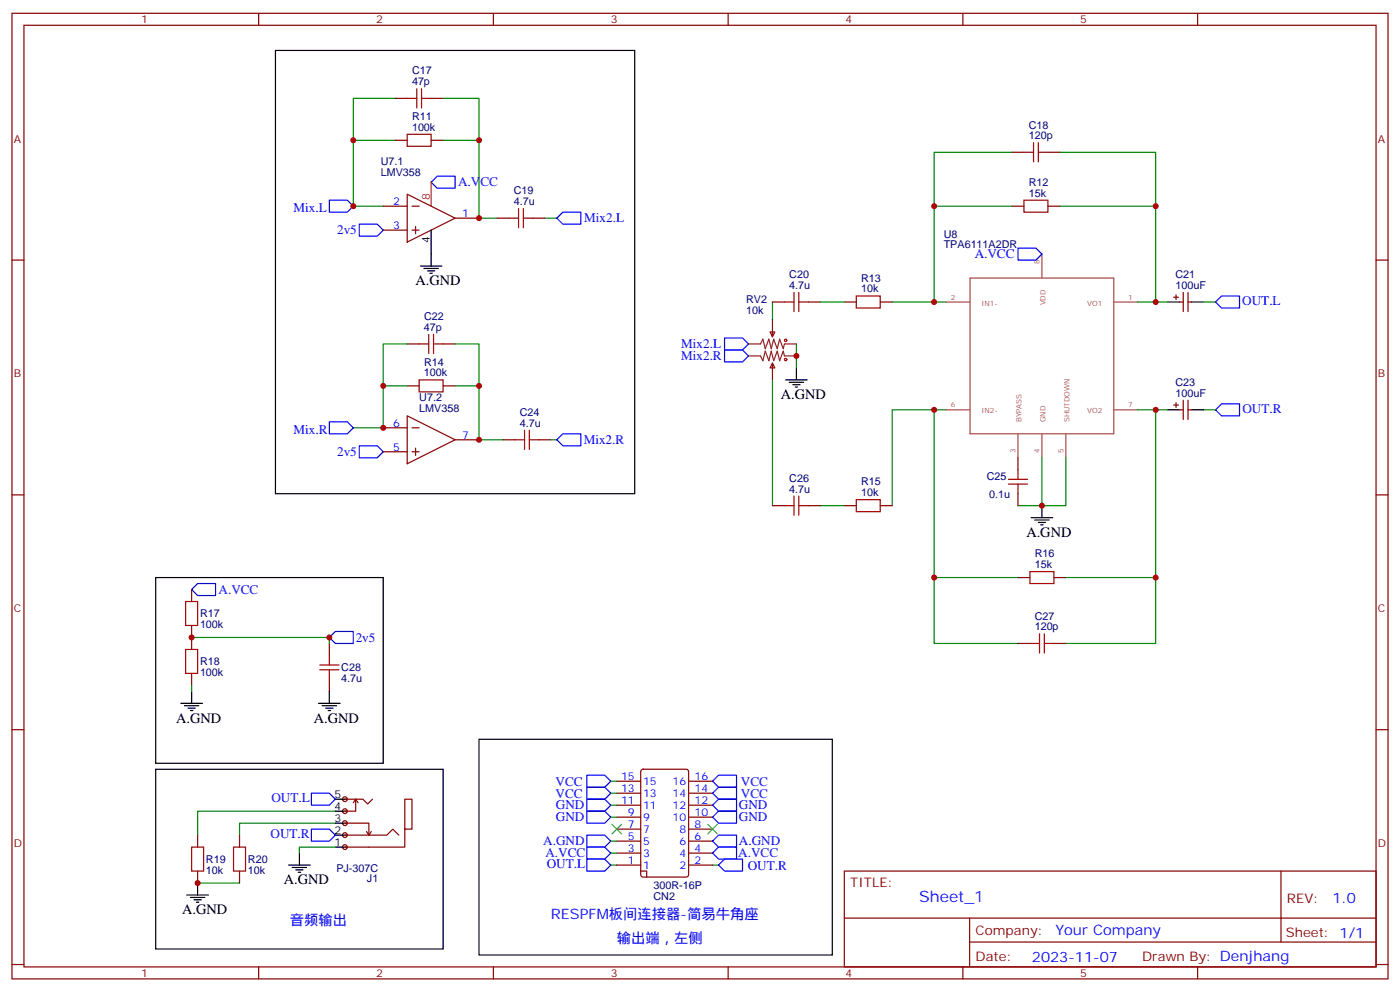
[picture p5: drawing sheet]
<svg xmlns="http://www.w3.org/2000/svg" width="412mm" height="292mm" viewBox="0 0 412 292" stroke-linecap="round" stroke-linejoin="round" font-family="sans-serif">
<g fill="none" stroke="#870000" stroke-width=".35">
<path d="M3.5 3.9h405.4v284.4h-405.4zM7.1 7.4h398.2v277.3h-398.2zM76.2 3.9v3.5M145.3 3.9v3.5M214.5 3.9v3.5M283.6 3.9v3.5M352.8 3.9v3.5M3.5 76.6h3.6M405.3 76.6h3.6M3.5 145.7h3.6M405.3 145.7h3.6M3.5 214.9h3.6"/>
<path d="M405.3 214.9h3.6M58.2 245.9v3.5M58.2 256.5v3.5M70.6 245.9v3.5M70.6 256.5v3.5M248.7 256.5h156.6v28.2h-156.6zM377.3 256.5v20.9M248.7 270.4h156.5M285.6 277.4h119.6M285.6 270.4v14.1M3.5 284h3.6M76.2 284.7v3.6"/>
<path d="M145.3 284.7v3.6M214.5 284.7v3.6M283.6 284.7v3.6M352.8 284.7v3.6M405.3 284h3.6"/>
</g>
<path d="M45.9 226.5h84.6v52.9h-84.6zM55 263.6h6.4M56.1 264.3h4.2M57.1 265h2.2M57.9 265.7h.7M58.2 260v3.6" fill="none" stroke="#000" stroke-width=".35"/>
<path d="M98.8 238.9h-40.6v7M98.8 242.4h-28.2v3.5" fill="none" stroke="#008700" stroke-width=".35"/>
<path d="M56.4 249.4h3.6v7.1h-3.6zM68.8 249.4h3.5v7.1h-3.5z" fill="none" stroke="#a10000" stroke-width=".35"/>
<g fill="#f0f0f0" stroke="#870000" stroke-width=".35">
<circle cx="101.6" cy="235.3" r=".71"/>
<circle cx="101.6" cy="238.9" r=".71"/>
<circle cx="101.6" cy="242.4" r=".71"/>
<circle cx="101.6" cy="245.9" r=".71"/>
<circle cx="101.6" cy="249.4" r=".71"/>
</g>
<g fill="none" stroke="#000" stroke-width=".35">
<path d="M81.1 14.9h105.9v130.5h-105.9zM123.8 78.4h6.4M124.9 79.1h4.2M125.9 79.8h2.2M127 67.8v10.6M126.6 80.5h.8M344 88.9h3.5M351 88.9h3.5M231.4 111.9h6.4M232.5 112.6h4.2M233.5 113.3h2.2M234.2 114h.7"/>
<path d="M234.6 108.3v3.6M344 120.7h3.5M351 120.7h3.5M303.7 152.4h6.4M304.8 153.1h4.2M305.9 153.8h2.1M306.6 154.6h.7M306.9 148.9v3.5M45.9 170.1h67v54.7h-67zM53.3 207.1h6.3M54.3 207.8h4.3M55.4 208.5h2.1"/>
<path d="M56.1 209.2h.7M56.4 203.6v3.5M93.8 207.1h6.4M94.9 207.8h4.2M96 208.5h2.1M96.7 209.2h.7M97 203.6v3.5M141.1 217.7h104.1v63.5h-104.1zM98.8 238.9h3.5M98.8 235.3h3.5M85 254.7h6.4M86.1 255.4h4.2"/>
<path d="M87.1 256.2h2.2M87.8 256.9h.7M88.2 251.2v3.5M98.8 249.4h3.5M98.8 245.9h3.5M98.8 242.4h3.5"/>
</g>
<g fill="none" stroke="#870000" stroke-width=".35">
<path d="M116.4 29h3.5M127 29h3.5M116.4 41.3h3.5M119.9 57.2l14.2 7-14.2 7.1zM127 41.3h3.5M298.1 44.8h3.5M308.7 44.8h3.5M112.9 60.7h7M112.9 67.8h7M121.4 60.7h2.1M121.4 67.8h2.1M122.4 66.7v2.1"/>
<path d="M134.1 64.2h7M146.4 64.2h3.5M157 64.2h3.5M298.1 60.7h3.5M308.7 60.7h3.5M226.8 97.8h1.4l-.7 1.4zM227.5 88.9h3.6M227.5 94.2v5M238.1 88.9h3.6M248.7 88.9h3.5M259.3 88.9h3.5M345.7 87.5h1.4"/>
<path d="M346.4 86.8v1.4M347.5 88.9h1M348.5 86.1v5.7M350 88.9h1M350 86.1v5.7M119.9 113.6h3.6M119.9 101.3h3.6M130.5 113.6h3.6M130.5 101.3h3.6M227.5 106.9l.7 1.4h-1.4zM227.5 106.9v5M345.7 119.3h1.4"/>
<path d="M346.4 118.6v1.4M348.5 117.9v5.6M350 117.9v5.6M112.9 126h7M112.9 133h7M119.9 122.4l14.2 7.1-14.2 7.1zM121.4 126h2.1M121.4 133h2.1M122.4 132v2.1M134.1 129.5h7M148.2 129.5h3.5M158.7 129.5h3.6"/>
<path d="M299.9 134.8v3.5M347.5 120.7h1M350 120.7h1M227.5 148.9h3.6M238.1 148.9h3.6M248.7 148.9h3.5M259.3 148.9h3.5M299.9 145.4v3.5M56.4 173.6v3.5M299.9 170.1h3.5M310.4 170.1h3.6M56.4 184.2v7"/>
<path d="M56.4 198.3v3.5M97 189.5v3.5M299.9 189.5h3.5M310.4 189.5h3.6M97 200.1v3.5M101.6 235.3h5.3l1.4 1.4 1.4-1.4M104.8 235.3v3.6h-3.2M104.8 235.3l.7 1.1M104.8 235.3l-.7 1.1M181.7 237.1h7M181.7 233.6h7M181.7 230h7"/>
<path d="M189 226.7l.4-.2h12.7l.7 .4v30.7l-.4 .6-13 .1-.6-.5-.1-30.6zM202.8 237.1h7.1M202.8 233.6h7.1M202.8 230h7.1M101.6 245.9h12.3l1.8-1.7 1.8 1.7M101.6 242.4h7.1v3.5M107.9 244.9l.8 1M109.4 244.9l-.7 1M119.2 244.2v-8.9h2.2v8.9h-2.2v5.2h-17.6M181.7 254.7h7M181.7 251.2h7M181.7 247.7h7"/>
<path d="M181.7 244.2h7M181.7 240.6h7M188.7 256.5h1.8v1.8M202.8 254.7h7.1M202.8 251.2h7.1M202.8 247.7h7.1M202.8 244.2h7.1M202.8 240.6h7.1"/>
</g>
<g fill="none" stroke="#00f" stroke-width=".35">
<path d="M97 58.9h5.3l1.8 1.8-1.8 1.8h-5.3zM127 53.7l1.8-1.8h5.3v3.5h-5.3zM105.8 66h5.3l1.8 1.8-1.8 1.7h-5.3zM165.8 62.5h5.3v3.5h-5.3l-1.8-1.8zM299.9 73.1h5.3l1.7 1.7-1.7 1.8h-5.3zM213.4 99.5h5.3l1.8 1.8-1.8 1.7h-5.3zM358.1 88.9l1.7-1.7h5.3v3.5h-5.3zM213.4 103h5.3l1.8 1.8-1.8 1.8h-5.3zM97 124.2h5.3l1.8 1.8-1.8 1.7h-5.3zM105.8 131.3h5.3l1.8 1.7-1.8 1.8h-5.3zM165.8 127.7h5.3v3.6h-5.3l-1.8-1.8zM358.1 120.7l1.7-1.8h5.3v3.5h-5.3z"/>
<path d="M56.4 173.6l1.8-1.8h5.3v3.6h-5.3zM98.8 185.9h5.3v3.6h-5.3l-1.8-1.8zM91.7 233.6h5.3l1.8 1.7-1.8 1.8h-5.3zM172.9 231.8h5.3l1.7 1.8-1.7 1.7h-5.3zM172.9 228.3h5.3l1.7 1.7-1.7 1.8h-5.3zM172.9 238.9h5.3l1.7 1.7-1.7 1.8h-5.3zM172.9 235.3h5.3l1.7 1.8-1.7 1.8h-5.3zM211.7 228.3h5.3v3.5h-5.3l-1.8-1.8zM211.7 231.8h5.3v3.5h-5.3l-1.8-1.7zM211.7 235.3h5.3v3.6h-5.3l-1.8-1.8zM211.7 238.9h5.3v3.5h-5.3l-1.8-1.8zM91.7 244.2h5.3l1.8 1.7-1.8 1.8h-5.3z"/>
<path d="M172.9 249.4h5.3l1.7 1.8-1.7 1.8h-5.3zM172.9 245.9h5.3l1.7 1.8-1.7 1.7h-5.3zM172.9 253h5.3l1.7 1.7-1.7 1.8h-5.3zM209.9 251.2l1.8-1.8h5.3v3.6h-5.3zM211.7 245.9h5.3v3.5h-5.3l-1.8-1.7zM211.7 254.7l1.7-1.7h5.3v3.5h-5.3z"/>
</g>
<g fill="none" stroke="#008700" stroke-width=".35">
<path d="M116.4 29h-12.3v12.3M130.5 29h10.6v12.3M116.4 41.3h-12.3v19.4h8.8M130.5 41.3h10.6v22.9h5.3M298.1 44.8h-22.9v15.9M312.2 44.8h28.2v15.9M160.5 64.2h3.5M298.1 60.7h-22.9v28.2M312.2 60.7h28.2v28.2h-5.3M227.5 88.9v5.3M241.7 88.9h7M262.8 88.9h15.9"/>
<path d="M340.4 88.9h3.6M354.5 88.9h3.6M112.9 113.6h7M119.9 101.3h-7v24.7h-8.8M134.1 113.6h7v15.9h7.1M134.1 101.3h7v12.3M227.5 111.9v37M234.6 101.3v7M162.3 129.5h1.7M275.2 120.7v49.4h24.7M278.7 120.7h-15.9v28.2M306.9 134.8v14.1h-7"/>
<path d="M314 134.8v14.1h-7.1M335.1 120.7h5.3v49.4h-26.4M340.4 120.7h3.6M354.5 120.7h3.6M241.7 148.9h7M275.2 170.1v19.4h24.7M340.4 170.1v19.4h-26.4M56.4 187.7h40.6v1.8M56.4 201.8v1.8M179.9 237.1h1.8M179.9 233.6h1.8M179.9 230h1.8"/>
<path d="M98.8 249.4h-10.6v1.8M179.9 254.7h1.8M179.9 251.2h1.8M179.9 247.7h1.8M179.9 240.6h1.8M209.9 254.7h1.8M58.2 260h12.4"/>
</g>
<g fill="none" stroke="#a10000" stroke-width=".35">
<path d="M119.9 39.5h7.1v3.6h-7.1zM119.9 29h2.9M122.8 26.1v5.7M124.2 29h2.8M124.2 26.1v5.7M301.6 58.9h7.1v3.6h-7.1zM301.6 44.8h2.8M304.4 42v5.7M305.9 44.8h2.8M305.9 42v5.7M149.9 64.2h2.9M152.8 61.4v5.7"/>
<path d="M154.2 64.2h2.8M154.2 61.4v5.7M126.3 98.5v5.6M127.7 98.5v5.6M231.1 88.9h2.8M233.9 86.1v5.7M235.3 88.9h2.8M235.3 86.1v5.7M252.2 87.2h7.1v3.5h-7.1zM123.5 111.9h7v3.5h-7zM123.5 101.3h2.8M127.7 101.3h2.8"/>
<path d="M151.7 129.5h2.8M154.5 126.7v5.6M155.9 129.5h2.8M155.9 126.7v5.6M299.9 138.3v2.8M231.1 148.9h2.8M233.9 146.1v5.6M235.3 146.1v5.6M235.3 148.9h2.8M252.2 147.1h7.1v3.6h-7.1zM297 142.6h5.7M297 141.1h5.7"/>
<path d="M299.9 142.6v2.8M54.7 177.1h3.5v7.1h-3.5zM303.4 168.3h7v3.5h-7zM54.7 191.2h3.5v7.1h-3.5zM94.2 197.2h5.6M94.2 195.8h5.6M97 193v2.8M97 197.2v2.9M303.4 189.5h2.8M306.2 186.7v5.6M307.6 189.5h2.8M307.6 186.7v5.6"/>
<circle cx="231.4" cy="105.9" r=".35"/>
<circle cx="231.4" cy="100.2" r=".35"/>
</g>
<path d="M220.5 101.3h3.5l.7-1.4 .7 2.8 1.1-2.8 .7 2.8 .7-2.8 1.1 2.8 .7-2.8 1 2.8 .4-1.4h3.5M220.5 104.8h3.5l.7 1.4 .7-2.8 1.1 2.8 .7-2.8 .7 2.8 1.1-2.8 .7 2.8 1-2.8 .4 1.4h3.5" fill="none" stroke="#8c2424" stroke-width=".35"/>
<path d="M180.3 242.7l2.8 2.9M183.1 242.7l-2.8 2.9M208.5 242.7l2.8 2.9M211.3 242.7l-2.8 2.9" fill="none" stroke="#3c3" stroke-width=".35"/>
<path d="M306.9 74.8v7M278.7 88.9h6.9M285.8 81.9h42.3v45.8h-42.3zM328.2 88.9h6.9M278.7 120.7h6.9M299.9 127.9v6.9M306.9 127.9v6.9M314 127.9v6.9M328.2 120.7h6.9" fill="none" stroke="#a64a4a" stroke-width=".35"/>
<path d="M127 53.7v7" fill="none" stroke="#f00" stroke-width=".35"/>
<g fill="#c00">
<circle cx="58.2" cy="260" r=".88"/>
<circle cx="234.6" cy="104.8" r=".88"/>
<circle cx="141.1" cy="113.6" r=".88"/>
<circle cx="104.1" cy="41.3" r=".88"/>
<circle cx="141.1" cy="41.3" r=".88"/>
<circle cx="104.1" cy="60.7" r=".88"/>
<circle cx="112.9" cy="113.6" r=".88"/>
<circle cx="275.2" cy="120.7" r=".88"/>
<circle cx="275.2" cy="88.9" r=".88"/>
<circle cx="340.4" cy="60.7" r=".88"/>
<circle cx="275.2" cy="60.7" r=".88"/>
<circle cx="340.4" cy="170.1" r=".88"/>
<circle cx="275.2" cy="170.1" r=".88"/>
<circle cx="306.9" cy="148.9" r=".88"/>
<circle cx="340.4" cy="120.7" r=".88"/>
<circle cx="340.4" cy="88.9" r=".88"/>
<circle cx="56.4" cy="187.7" r=".88"/>
<circle cx="97" cy="187.7" r=".88"/>
<circle cx="141.1" cy="64.2" r=".88"/>
<circle cx="112.9" cy="126" r=".88"/>
<circle cx="141.1" cy="129.5" r=".88"/>
</g>
<text font-size="4.6" fill="#00f" x="270.8" y="265.5">Sheet_1</text>
<g font-size="4.2">
<text x="122.4" y="84">A.GND</text>
<text x="230" y="117.5">A.GND</text>
<text x="302.3" y="158.1">A.GND</text>
<text x="51.9" y="212.8">A.GND</text>
<text x="92.4" y="212.8">A.GND</text>
<text x="83.6" y="260.4">A.GND</text>
<text x="53.6" y="269.2">A.GND</text>
</g>
<g font-size="4.2" fill="#00f">
<text x="392.5" y="265.8">1.0</text>
<text x="85.4" y="272.4">音频输出</text>
<text x="162.3" y="270.6">RESPFM板间连接器-简易牛角座</text>
<text x="310.9" y="275.3">Your Company</text>
<text x="181.7" y="277.7">输出端，左侧</text>
<text x="304" y="283.1">2023-11-07</text>
</g>
<g font-size="3.9" fill="#00f">
<text x="134.9" y="54.9">A.VCC</text>
<text x="86.4" y="62.5">Mix.L</text>
<text x="172.1" y="65.5">Mix2.L</text>
<text x="99.3" y="69">2v5</text>
<text x="287.1" y="76.1">A.VCC</text>
<text x="365.9" y="89.8">OUT.L</text>
<text x="200.6" y="106">Mix2.R</text>
<text x="200.7" y="102.5">Mix2.L</text>
<text x="366" y="121.5">OUT.R</text>
<text x="86.4" y="127.7">Mix.R</text>
<text x="171.9" y="130.7">Mix2.R</text>
<text x="99.3" y="134.3">2v5</text>
<text x="64.4" y="174.8">A.VCC</text>
<text x="104.8" y="189">2v5</text>
<text x="163.6" y="231.3">VCC</text>
<text x="218.3" y="231.3">VCC</text>
<text x="79.9" y="236.2">OUT.L</text>
<text x="163.6" y="234.8">VCC</text>
<text x="163.8" y="238.4">GND</text>
<text x="217.7" y="238.4">GND</text>
<text x="218.3" y="234.8">VCC</text>
<text x="163.8" y="241.9">GND</text>
<text x="217.7" y="241.9">GND</text>
<text x="79.7" y="246.7">OUT.R</text>
<text x="160" y="248.9">A.GND</text>
<text x="217.7" y="248.9">A.GND</text>
<text x="160.7" y="252.5">A.VCC</text>
<text x="161.1" y="255.6">OUT.L</text>
<text x="217.5" y="252.5">A.VCC</text>
<text x="220.3" y="256">OUT.R</text>
</g>
<g font-size="3.9" fill="#800">
<text x="250.5" y="261.1">TITLE:</text>
<text x="379.1" y="265.8">REV:</text>
<text x="287.4" y="275.3">Company:</text>
<text x="378.7" y="275.9">Sheet: 1/1</text>
<text x="287.4" y="283">Date:</text>
<text x="336.4" y="283.1">Drawn By: Denjhang</text>
</g>
<g font-size="3.2" fill="#800">
<text x="41.6" y="6.9">1</text>
<text x="110.8" y="6.9">2</text>
<text x="179.9" y="6.9">3</text>
<text x="249.1" y="6.9">4</text>
<text x="318.2" y="6.9">5</text>
<text x="4.1" y="42">A</text>
<text x="405.9" y="42">A</text>
<text x="4.1" y="111.2">B</text>
<text x="405.9" y="111.2">B</text>
<text x="4.1" y="180.3">C</text>
<text x="405.9" y="180.3">C</text>
<text x="4.1" y="249.4">D</text>
<text x="405.9" y="249.4">D</text>
<text x="41.6" y="287.7">1</text>
<text x="110.8" y="287.7">2</text>
<text x="179.9" y="287.7">3</text>
<text x="249.1" y="287.7">4</text>
<text x="318.2" y="287.7">5</text>
</g>
<g font-size="3.2" fill="#000080">
<text x="121.4" y="21.9">C17</text>
<text x="121.4" y="25.1">47p</text>
<text x="121.4" y="35.3">R11</text>
<text x="121.4" y="38.5">100k</text>
<text x="303" y="41">120p</text>
<text x="303" y="38">C18</text>
<text x="112.2" y="51.9">LMV358</text>
<text x="112.2" y="48.7">U7.1</text>
<text x="151.4" y="57.2">C19</text>
<text x="303" y="57.9">15k</text>
<text x="303" y="54.7">R12</text>
<text x="151.4" y="60.4">4.7u</text>
<text x="278" y="70">U8</text>
<text x="278" y="73.1">TPA6111A2DR</text>
<text x="232.5" y="81.9">C20</text>
<text x="253.7" y="82.9">R13</text>
<text x="346.2" y="81.9">C21</text>
<text x="219.8" y="89.3">RV2</text>
<text x="232.5" y="85.1">4.7u</text>
<text x="253.7" y="86.1">10k</text>
<text x="346.2" y="85.1">100uF</text>
<text x="124.9" y="94.2">C22</text>
<text x="219.8" y="92.5">10k</text>
<text x="124.9" y="97.4">47p</text>
<text x="124.9" y="107.6">R14</text>
<text x="124.9" y="110.8">100k</text>
<text x="346.2" y="113.6">C23</text>
<text x="123.5" y="118.2">U7.2</text>
<text x="346.2" y="116.8">100uF</text>
<text x="123.5" y="121.4">LMV358</text>
<text x="153.1" y="125.6">4.7u</text>
<text x="153.1" y="122.5">C24</text>
<text x="232.5" y="141.9">C26</text>
<text x="253.7" y="142.9">R15</text>
<text x="290.7" y="141.2">C25</text>
<text x="232.5" y="145">4.7u</text>
<text x="253.7" y="146.1">10k</text>
<text x="291.4" y="146.5">0.1u</text>
<text x="304.8" y="167.3">15k</text>
<text x="304.8" y="164.1">R16</text>
<text x="58.9" y="185">100k</text>
<text x="58.9" y="181.8">R17</text>
<text x="304.8" y="185.6">120p</text>
<text x="304.8" y="182.7">C27</text>
<text x="58.9" y="195.9">R18</text>
<text x="100.5" y="197.7">C28</text>
<text x="58.9" y="199.1">100k</text>
<text x="100.5" y="200.8">4.7u</text>
<text x="60.7" y="257.3">10k</text>
<text x="60.7" y="254.1">R19</text>
<text x="73" y="257.3">10k</text>
<text x="73" y="254.1">R20</text>
<text x="99.1" y="256.7">PJ-307C</text>
<text x="108.1" y="259.9">J1</text>
<text x="192.5" y="261.8">300R-16P</text>
<text x="192.5" y="264.9">CN2</text>
</g>
<text font-size="3.2" fill="#f00" x="126.6" y="58.9" transform="rotate(-90 126.6 58.9)">8</text>
<g font-size="3.2" fill="#00f">
<text x="115.8" y="60.4">2</text>
<text x="136.2" y="63.9">1</text>
<text x="115.8" y="67.4">3</text>
<text x="115.8" y="125.6">6</text>
<text x="136.2" y="129.2">7</text>
<text x="115.8" y="132.7">5</text>
<text x="182.9" y="233.2">13</text>
<text x="182.9" y="229.7">15</text>
<text x="189.4" y="231.1">15</text>
<text x="198.1" y="231.1">16</text>
<text x="204.6" y="233.2">14</text>
<text x="204.6" y="229.7">16</text>
<text x="182.9" y="236.7">11</text>
<text x="189.4" y="238.2">11</text>
<text x="189.4" y="234.6">13</text>
<text x="198.1" y="238.2">12</text>
<text x="198.1" y="234.6">14</text>
<text x="204.6" y="236.7">12</text>
<text x="185" y="243.8">7</text>
<text x="185" y="240.3">9</text>
<text x="189.4" y="245.2">7</text>
<text x="189.4" y="241.7">9</text>
<text x="198.1" y="241.7">10</text>
<text x="200.1" y="245.2">8</text>
<text x="204.6" y="243.8">8</text>
<text x="204.6" y="240.3">10</text>
<text x="185" y="250.9">3</text>
<text x="185" y="247.3">5</text>
<text x="189.4" y="248.7">5</text>
<text x="200.1" y="248.7">6</text>
<text x="204.6" y="250.9">4</text>
<text x="204.6" y="247.3">6</text>
<text x="185" y="254.4">1</text>
<text x="189.4" y="255.8">1</text>
<text x="189.4" y="252.3">3</text>
<text x="200.1" y="255.8">2</text>
<text x="200.1" y="252.3">4</text>
<text x="204.6" y="254.4">2</text>
</g>
<g font-size="3.2">
<text x="126.6" y="71.6" transform="rotate(-90 126.6 71.6)">4</text>
<text x="98.5" y="238.5">4</text>
<text x="98.5" y="235">5</text>
<text x="98.5" y="245.6">2</text>
<text x="98.5" y="242">3</text>
<text x="98.5" y="249.1">1</text>
</g>
<g font-size="2.1" fill="#a54b4b">
<text x="306.2" y="77.6" transform="rotate(-90 306.2 77.6)">8</text>
<text x="280.1" y="88.2">2</text>
<text x="289.1" y="90">IN1-</text>
<text x="308" y="89.9" transform="rotate(-90 308 89.9)">VDD</text>
<text x="320.3" y="90">VO1</text>
<text x="332.4" y="88.2">1</text>
<text x="280.1" y="120">6</text>
<text x="332.4" y="120">7</text>
<text x="289.1" y="121.7">IN2-</text>
<text x="300.9" y="124.4" transform="rotate(-90 300.9 124.4)">BYPASS</text>
<text x="308" y="124.4" transform="rotate(-90 308 124.4)">GND</text>
<text x="315" y="124.4" transform="rotate(-90 315 124.4)">SHUTDOWN</text>
<text x="320.3" y="121.7">VO2</text>
<text x="299.2" y="133.4" transform="rotate(-90 299.2 133.4)">3</text>
<text x="306.2" y="133.4" transform="rotate(-90 306.2 133.4)">4</text>
<text x="313.3" y="133.4" transform="rotate(-90 313.3 133.4)">5</text>
</g>
</svg>
